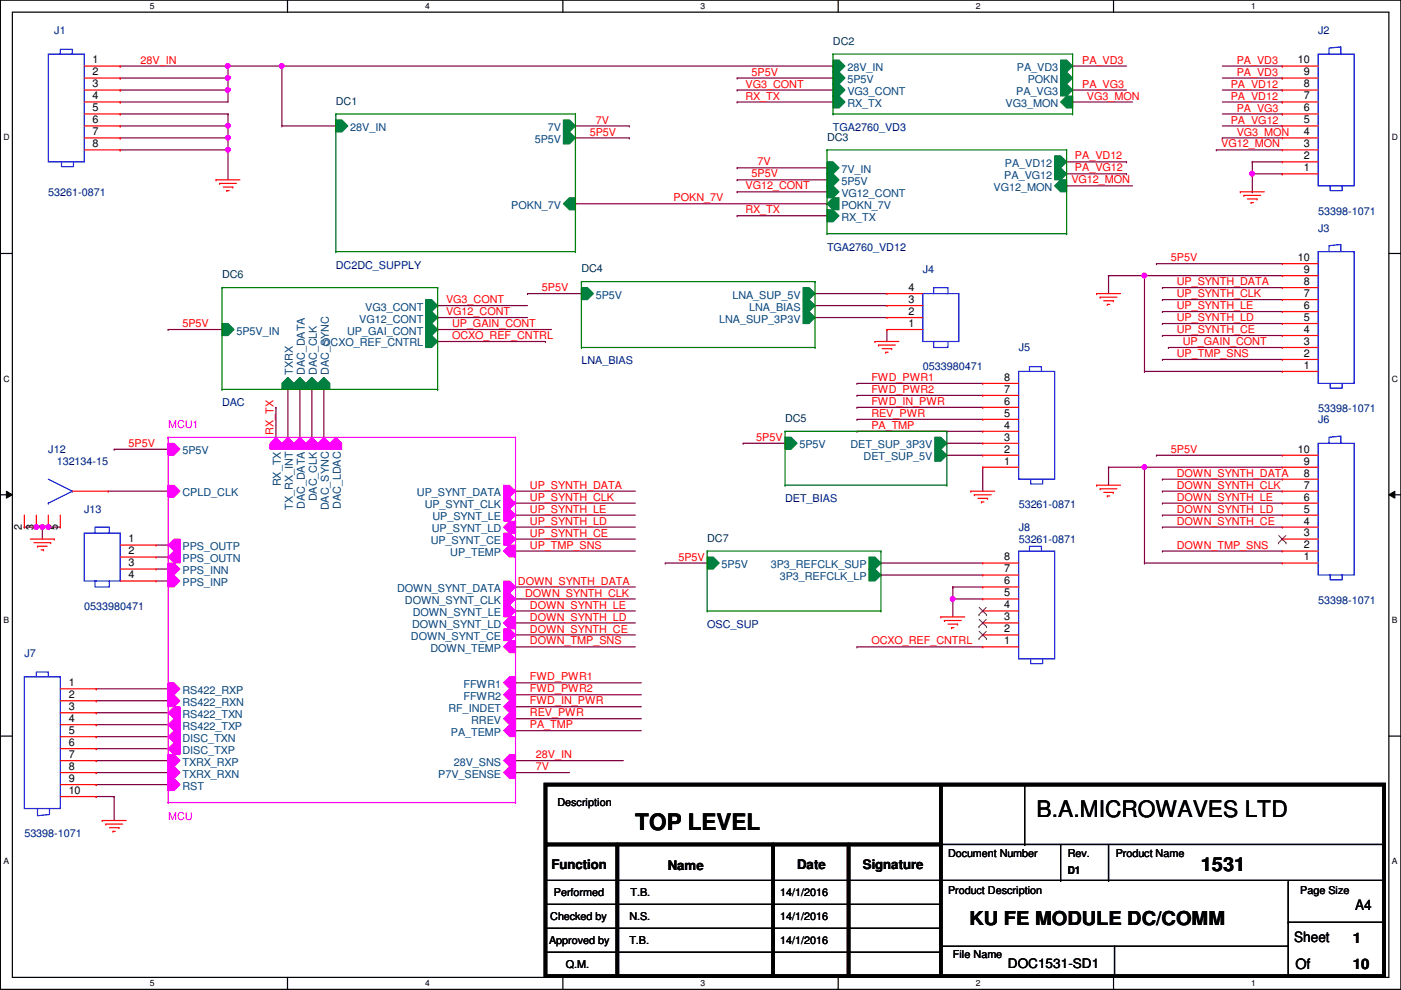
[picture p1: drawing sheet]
<svg xmlns="http://www.w3.org/2000/svg" width="297mm" height="210mm" viewBox="0 0 297 210" stroke-linecap="round" stroke-linejoin="round" font-family="sans-serif">
<path d="M.1 0h296.9v209.8h-296.9zM2.6 2.6h291.9v204.7h-291.9z" fill="none" stroke="#000" stroke-width=".25"/>
<g fill="#fff">
<path d="M31.8 .3h1v2h-1z"/>
<path d="M31.8 207.6h1v1.9h-1z"/>
</g>
<path d="M61 0v2.6M61 207.3v2.5" fill="none" stroke="#000" stroke-width=".25"/>
<g fill="#fff">
<path d="M90.1 .3h1v2h-1z"/>
<path d="M90.1 207.6h1v1.9h-1z"/>
</g>
<path d="M119.3 0v2.6M119.3 207.3v2.5" fill="none" stroke="#000" stroke-width=".25"/>
<g fill="#fff">
<path d="M148.5 .3h1v2h-1z"/>
<path d="M148.5 207.6h1v1.9h-1z"/>
</g>
<path d="M177.7 0v2.6M177.7 207.3v2.5" fill="none" stroke="#000" stroke-width=".25"/>
<g fill="#fff">
<path d="M206.9 .3h1v2h-1z"/>
<path d="M206.9 207.6h1v1.9h-1z"/>
</g>
<path d="M236.1 0v2.6M236.1 207.3v2.5" fill="none" stroke="#000" stroke-width=".25"/>
<g fill="#fff">
<path d="M265.3 .3h.9v2h-.9z"/>
<path d="M265.3 207.6h.9v1.9h-.9z"/>
<path d="M.7 28.2h1.3v1.9h-1.3z"/>
<path d="M295.1 28.2h1.3v1.9h-1.3z"/>
<path d="M.7 79.3h1.3v2h-1.3z"/>
<path d="M295.1 79.3h1.3v2h-1.3z"/>
</g>
<path d="M.1 53.8h2.5M294.5 53.8h2.5" fill="none" stroke="#000" stroke-width=".25"/>
<g fill="#fff">
<path d="M.7 130.5h1.2v2h-1.2z"/>
<path d="M295.1 130.5h1.2v2h-1.2z"/>
</g>
<path d="M.1 104.9h2.5M294.5 104.9h2.5" fill="none" stroke="#000" stroke-width=".25"/>
<path d="M1.4 104.2l1.2 .7-1.2 .8zM294.5 104.9l1.2-.7v1.5z" fill="#000"/>
<path d="M1.4 104.2l1.2 .7-1.2 .8zM294.5 104.9l1.2-.7v1.5z" fill="none" stroke="#000" stroke-width=".21"/>
<g fill="#fff">
<path d="M.7 181.7h1.2v2h-1.2z"/>
<path d="M295.1 181.7h1.2v2h-1.2z"/>
</g>
<path d="M.1 156.1h2.5M294.5 156.1h2.5" fill="none" stroke="#000" stroke-width=".25"/>
<path d="M25.5 29.3h.1M25.5 31.8h.1M25.5 29.3h22.8M48.3 29.3h.1M48.3 29.3v2.5h-22.8" fill="none" stroke="#800040" stroke-width=".25"/>
<circle cx="48.3" cy="31.8" r=".49" fill="#f0f"/>
<circle cx="48.3" cy="31.8" r=".49" fill="none" stroke="#f0f" stroke-width=".25"/>
<path d="M25.5 14h.1M25.5 14h22.8M48.3 31.8h.1M48.3 31.8v6.3" fill="none" stroke="#800040" stroke-width=".25"/>
<circle cx="48.3" cy="14" r=".49" fill="#f0f"/>
<circle cx="48.3" cy="14" r=".49" fill="none" stroke="#f0f" stroke-width=".25"/>
<path d="M25.5 26.7h.1M25.5 26.7h22.8M48.3 26.7h.1M48.3 26.7v2.6" fill="none" stroke="#800040" stroke-width=".25"/>
<circle cx="48.3" cy="29.2" r=".49" fill="#f0f"/>
<circle cx="48.3" cy="29.2" r=".49" fill="none" stroke="#f0f" stroke-width=".25"/>
<circle cx="48.3" cy="26.7" r=".49" fill="#f0f"/>
<circle cx="48.3" cy="26.7" r=".49" fill="none" stroke="#f0f" stroke-width=".25"/>
<path d="M25.5 19.1h.1M25.5 19.1h22.8M48.3 14h.1M48.3 14v2.6M48.3 14h11.5M59.8 14h.1M25.5 24.2h.1M25.5 21.6h.1M25.5 24.2h22.8M25.5 21.6h22.8M48.3 24.2h.1M48.3 24.2v2.5" fill="none" stroke="#800040" stroke-width=".25"/>
<circle cx="48.3" cy="19.1" r=".49" fill="#f0f"/>
<circle cx="48.3" cy="19.1" r=".49" fill="none" stroke="#f0f" stroke-width=".25"/>
<path d="M25.5 16.6h.1M25.5 16.6h22.8M48.3 19.1h.1M48.3 19.1v2.5" fill="none" stroke="#800040" stroke-width=".25"/>
<circle cx="48.3" cy="16.5" r=".49" fill="#f0f"/>
<circle cx="48.3" cy="16.5" r=".49" fill="none" stroke="#f0f" stroke-width=".25"/>
<path d="M48.3 16.6h.1M48.3 16.6v2.5M176.6 14h.1M176.6 14h-116.8v12.7M59.8 26.7h.1M59.8 26.7h11.4M71.2 26.7h.1" fill="none" stroke="#800040" stroke-width=".25"/>
<circle cx="59.7" cy="14" r=".49" fill="#f0f"/>
<circle cx="59.7" cy="14" r=".49" fill="none" stroke="#f0f" stroke-width=".25"/>
<g fill="none" stroke="#800040" stroke-width=".25">
<path d="M156.3 16.6h.1M156.3 16.6h20.3M227.4 14h.1M227.4 19.1h.1M227.4 14h11.4M227.4 19.1h11.4M259.2 16.6h12.7M259.2 14h12.7M259.2 19.1h12.7M271.9 14h.1M271.9 16.6h.1M271.9 19.1h.1"/>
<path d="M122 26.7h11.4M122 29.3h11.4M133.4 26.7h.1M133.4 29.3h.1M156.3 35.6h.1M156.3 38.1h.1M156.3 35.6h19M156.3 38.1h19M226.1 34.3h12.7M226.1 36.9h12.7M238.8 34.3h.1M238.8 36.9h.1"/>
<path d="M259.2 26.7h12.7M259.2 21.6h12.7M259.2 24.2h12.7M265.5 34.3h.1M265.5 36.9h.1M265.5 34.3h6.4M265.5 36.9h6.4M265.5 34.3v2.6M271.9 21.6h.1M271.9 24.2h.1M271.9 26.7h.1M271.9 36.9h.1"/>
<path d="M122 44.5h.1M175.3 43.2h.1M175.3 43.2h-53.3v1.3"/>
</g>
<circle cx="265.5" cy="36.8" r=".49" fill="#f0f"/>
<circle cx="265.5" cy="36.8" r=".49" fill="none" stroke="#f0f" stroke-width=".25"/>
<g fill="none" stroke="#800040" stroke-width=".25">
<path d="M265.5 36.9v3.8M235 58.5h.1M235 58.5h36.9M235 58.5v3.8M242.7 58.5h.1M242.7 58.5v20.3M245.2 55.9h.1M245.2 55.9h26.7M265.5 40.7h.1M242.7 78.8h.1M242.7 78.8h29.2M246.5 61h.1"/>
<path d="M246.5 63.5h.1M246.5 66.1h.1M246.5 68.6h.1M246.5 61h25.4M246.5 63.5h25.4M246.5 66.1h25.4M246.5 68.6h25.4"/>
</g>
<circle cx="242.6" cy="58.4" r=".49" fill="#f0f"/>
<circle cx="242.6" cy="58.4" r=".49" fill="none" stroke="#f0f" stroke-width=".25"/>
<g fill="none" stroke="#800040" stroke-width=".25">
<path d="M246.5 71.2h.1M246.5 76.2h.1M246.5 71.2h25.4M246.5 76.2h25.4M247.7 73.7h.1M247.7 73.7h24.2M235 99.1h.1M235 99.1h7.7M235 99.1v3.8M242.7 99.1h.1M242.7 99.1v20.3M245.2 96.6h.1"/>
<path d="M245.2 96.6h26.7M242.7 119.4h.1M242.7 119.4h29.2M246.5 111.8h.1M246.5 116.9h.1M246.5 101.6h.1M246.5 104.2h.1M246.5 106.7h.1M246.5 109.3h.1M246.5 111.8h25.4M246.5 116.9h25.4M246.5 101.6h25.4"/>
<path d="M246.5 104.2h25.4M246.5 106.7h25.4M246.5 109.3h25.4"/>
</g>
<circle cx="242.6" cy="99.1" r=".49" fill="#f0f"/>
<circle cx="242.6" cy="99.1" r=".49" fill="none" stroke="#f0f" stroke-width=".25"/>
<g fill="none" stroke="#800040" stroke-width=".25">
<path d="M156.3 19.1h.1M156.3 19.1h20.3M156.3 40.7h.1M156.3 40.7h19M35.6 69.9h.1M35.6 69.9h11.5M92.8 69.9h.1M92.8 67.4h.1M92.8 64.8h.1M92.8 67.4h19M92.8 64.8h19M92.8 69.9h24.1"/>
<path d="M111.8 62.3h.1M111.8 62.3h11.5M172.8 67.4h.1M172.8 64.8h.1M172.8 62.3h.1M172.8 62.3h15.2M172.8 67.4h15.2M172.8 64.8h15.2M188 69.9h.1M188 69.9v2.5M24.2 95.3h.1M24.2 95.3h11.4"/>
<path d="M61 92.8h.1M61 82.6v10.2M63.6 92.8h.1M63.6 82.6v10.2M66.1 92.8h.1M66.1 82.6v10.2M68.7 92.8h.1M68.7 82.6v10.2M157.6 94h.1M157.6 94h8.9M181.7 81.3h.1M181.7 83.9h.1"/>
<path d="M181.7 86.4h.1M181.7 88.9h.1M181.7 91.5h.1M181.7 81.3h26.7M181.7 83.9h26.7M181.7 86.4h26.7M181.7 88.9h26.7M181.7 91.5h26.7M200.7 94h.1M200.7 96.6h.1M200.7 94h7.7M200.7 96.6h7.7"/>
<path d="M208.4 99.1h.1M208.4 99.1v5.1M242.7 99.1h.1M242.7 99.1h29.2M109.3 114.3h.1M109.3 116.9h.1M109.3 104.2h.1M109.3 106.7h.1M109.3 109.3h.1M109.3 111.8h.1M109.3 114.3h25.4M109.3 116.9h25.4"/>
<path d="M109.3 104.2h25.4M109.3 106.7h25.4M109.3 109.3h25.4M109.3 111.8h25.4M141.1 119.4h.1M141.1 119.4h8.8M186.8 119.4h.1M186.8 119.4h21.6M109.3 134.7h.1M109.3 137.2h.1M109.3 124.5h.1M109.3 127h.1"/>
<path d="M109.3 129.6h.1M109.3 132.1h.1M109.3 134.7h25.4M109.3 137.2h25.4M109.3 124.5h25.4M109.3 127h25.4M109.3 129.6h25.4M109.3 132.1h25.4M202 127h.1M202 124.5h.1M202 124.5h6.4M202 127h6.4"/>
<path d="M202 124.5v6.4M20.4 146.1h.1M20.4 148.6h.1M20.4 151.2h.1M20.4 153.7h.1M20.4 156.3h.1M20.4 158.8h.1M20.4 146.1h15.2M20.4 148.6h15.2M20.4 151.2h15.2M20.4 153.7h15.2M20.4 156.3h15.2"/>
<path d="M20.4 158.8h15.2M109.3 144.8h.1M109.3 147.4h.1M109.3 149.9h.1M109.3 152.4h.1M109.3 155h.1M109.3 144.8h26.7M109.3 147.4h26.7M109.3 149.9h26.7M109.3 152.4h26.7M109.3 155h26.7M20.4 161.3h.1"/>
<path d="M20.4 163.9h.1M20.4 169h.1M20.4 161.3h15.2M20.4 163.9h15.2M20.4 169h3.8M24.2 169h.1M24.2 169v5M109.3 161.3h.1M109.3 163.9h.1M109.3 161.3h22.9M109.3 163.9h11.4"/>
</g>
<circle cx="202" cy="127" r=".49" fill="#f0f"/>
<circle cx="202" cy="127" r=".49" fill="none" stroke="#f0f" stroke-width=".25"/>
<g fill="none" stroke="#800040" stroke-width=".25">
<path d="M156.3 21.6h.1M156.3 21.6h20.3M226.1 39.4h.1M226.1 39.4h14M227.4 21.6h.1M227.4 21.6h12.7M257.9 31.8h.1M257.9 31.8h14M259.2 29.3h.1M259.2 29.3h12.7M156.3 45.8h.1M156.3 45.8h19"/>
<path d="M92.8 72.4h22.9M115.7 72.4h.1M58.5 86.4h.1M58.5 86.4v6.4M7.7 111.8h.1M7.7 111.8h1.3M181.7 137.2h.1M181.7 137.2h26.7M186.8 122h.1M186.8 122h21.6M20.4 166.4h.1M20.4 166.4h15.2"/>
</g>
<circle cx="8.9" cy="111.8" r=".49" fill="#f0f"/>
<circle cx="8.9" cy="111.8" r=".49" fill="none" stroke="#f0f" stroke-width=".25"/>
<circle cx="7.7" cy="111.8" r=".49" fill="#f0f"/>
<circle cx="7.7" cy="111.8" r=".49" fill="none" stroke="#f0f" stroke-width=".25"/>
<path d="M5.2 111.8h.1M5.2 111.8h2.5M9 111.8h.1M9 111.8h3.8M9 111.8v2.5M10.2 111.8h.1" fill="none" stroke="#800040" stroke-width=".25"/>
<circle cx="10.2" cy="111.8" r=".49" fill="#f0f"/>
<circle cx="10.2" cy="111.8" r=".49" fill="none" stroke="#f0f" stroke-width=".25"/>
<path d="M22.9 104.2h12.7M33.1 115.6h2.5M33.1 118.2h2.5M35.6 115.6h.1M35.6 118.2h.1M35.6 104.2h.1M33.1 120.7h2.5M33.1 123.2h2.5M35.6 120.7h.1M35.6 123.2h.1" fill="none" stroke="#800040" stroke-width=".25"/>
<g fill="none" stroke="#f00" stroke-width=".25">
<path d="M45.8 38.1h.1M45.8 38.1h5.1M46.6 38.9h.1M46.6 38.9h3.5M47.3 39.7h2.1M49.4 39.7h.1M48.1 40.4h.1M48.1 40.4h.5M263 40.7h.1M263 40.7h5.1M263.7 41.4h.1M263.7 41.4h3.6"/>
<path d="M264.5 42.2h2M265.3 43h.1M265.3 43h.5M266.5 42.2h.1M185.5 72.4h.1M185.5 72.4h5.1M186.3 73.2h.1M186.3 73.2h3.5M187 74h2.1M187.8 74.7h.1M187.8 74.7h.5M189.1 74h.1"/>
<path d="M232.5 62.3h.1M232.5 62.3h5.1M233.3 63h.1M233.3 63h3.5M234 63.8h2M234.8 64.6h.1M234.8 64.6h.5M236 63.8h.1M6.4 114.3h5.1M7.2 115.1h3.5M8 115.9h.1M8 115.9h2"/>
<path d="M8.7 116.6h.5M9.2 116.6h.1M10.7 115.1h.1M11.5 114.3h.1M205.8 104.2h.1M205.8 104.2h5.1M206.6 104.9h.1M206.6 104.9h3.5M207.3 105.7h2.1M208.1 106.5h.1M208.1 106.5h.5M209.4 105.7h.1"/>
<path d="M232.5 102.9h.1M232.5 102.9h5.1M233.3 103.7h.1M233.3 103.7h3.5M234 104.4h2M234.8 105.2h.1M234.8 105.2h.5M236 104.4h.1M199.5 130.9h.1M199.5 130.9h5.1M200.2 131.6h.1M200.2 131.6h3.6"/>
<path d="M201 132.4h2M201.8 133.1h.1M201.8 133.1h.5M203 132.4h.1M21.7 174h.1M21.7 174h5.1M22.4 174.8h.1M22.4 174.8h3.6M23.2 175.6h2M24 176.3h.1M24 176.3h.5M25.2 175.6h.1"/>
</g>
<path d="M115.7 166.4h177.8v40.7h-177.8zM115.9 179.1h83.6M130.9 179.1v27.7M163.9 179.1v27.7M179.9 179.1v27.7M199.5 166.7v40.1" fill="none" stroke="#000" stroke-width=".76"/>
<g fill="#000">
<circle cx="115.9" cy="179.1" r=".38"/>
<circle cx="130.9" cy="206.8" r=".38"/>
<circle cx="163.9" cy="206.8" r=".38"/>
<circle cx="179.9" cy="206.8" r=".38"/>
<circle cx="199.5" cy="206.8" r=".38"/>
</g>
<g fill="none" stroke="#000" stroke-width=".25">
<path d="M199.5 179.1h94M217.3 179.1h.1M217.3 166.4v12.7M224.9 179.1v7.6M235 179.1v7.6M293.5 179.1h.1M115.7 196.9h.1M115.7 191.8h.1M115.7 186.7h.1M115.7 186.7h177.5M115.7 196.9h83.8M115.7 191.8h83.8"/>
<path d="M224.9 186.7h.1M235 186.7h.1M273.1 195.6h.1M273.1 187v20.1M273.1 195.6h20.4M293.2 186.7h.1M115.7 202h.1M115.7 202h83.8M199.7 200.7h.1M199.7 200.7h73.4M236.3 207.1h.1M236.3 200.7v6.4"/>
<path d="M273.1 207.1h.1"/>
</g>
<path d="M106.8 144.8l1.2-1.2h1.3v2.5h-1.3z" fill-rule="evenodd" fill="#f0f"/>
<path d="M106.8 144.8l1.2-1.2h1.3v2.5h-1.3z" fill="none" stroke="#f0f" stroke-width=".21"/>
<path d="M106.8 147.4l1.2-1.3h1.3v2.5h-1.3z" fill-rule="evenodd" fill="#f0f"/>
<path d="M106.8 147.4l1.2-1.3h1.3v2.5h-1.3z" fill="none" stroke="#f0f" stroke-width=".21"/>
<path d="M106.8 152.4l1.2-1.2h1.3v2.5h-1.3z" fill-rule="evenodd" fill="#f0f"/>
<path d="M106.8 152.4l1.2-1.2h1.3v2.5h-1.3z" fill="none" stroke="#f0f" stroke-width=".21"/>
<path d="M63.6 92.8l1.3 1.2v1.3h-2.6v-1.3z" fill-rule="evenodd" fill="#f0f"/>
<path d="M63.6 92.8l1.3 1.2v1.3h-2.6v-1.3z" fill="none" stroke="#f0f" stroke-width=".21"/>
<path d="M66.1 92.8l1.3 1.2v1.3h-2.5v-1.3z" fill-rule="evenodd" fill="#f0f"/>
<path d="M66.1 92.8l1.3 1.2v1.3h-2.5v-1.3z" fill="none" stroke="#f0f" stroke-width=".21"/>
<path d="M68.7 92.8l1.2 1.2v1.3h-2.5v-1.3z" fill-rule="evenodd" fill="#f0f"/>
<path d="M68.7 92.8l1.2 1.2v1.3h-2.5v-1.3z" fill="none" stroke="#f0f" stroke-width=".21"/>
<path d="M71.2 92.8l1.3 1.2v1.3h-2.6v-1.3z" fill-rule="evenodd" fill="#f0f"/>
<path d="M71.2 92.8l1.3 1.2v1.3h-2.6v-1.3z" fill="none" stroke="#f0f" stroke-width=".21"/>
<path d="M35.6 151.2l1.3-1.3h1.3v2.5h-1.3z" fill-rule="evenodd" fill="#f0f"/>
<path d="M35.6 151.2l1.3-1.3h1.3v2.5h-1.3z" fill="none" stroke="#f0f" stroke-width=".21"/>
<path d="M35.6 153.7l1.3-1.3h1.3v2.6h-1.3z" fill-rule="evenodd" fill="#f0f"/>
<path d="M35.6 153.7l1.3-1.3h1.3v2.6h-1.3z" fill="none" stroke="#f0f" stroke-width=".21"/>
<path d="M35.6 165.1h1.3l1.3 1.3-1.3 1.3h-1.3z" fill-rule="evenodd" fill="#f0f"/>
<path d="M35.6 165.1h1.3l1.3 1.3-1.3 1.3h-1.3z" fill="none" stroke="#f0f" stroke-width=".21"/>
<path d="M106.8 161.3l1.2-1.2h1.3v2.5h-1.3z" fill-rule="evenodd" fill="#f0f"/>
<path d="M106.8 161.3l1.2-1.2h1.3v2.5h-1.3z" fill="none" stroke="#f0f" stroke-width=".21"/>
<path d="M35.6 144.8h1.3l1.3 1.3-1.3 1.3h-1.3z" fill-rule="evenodd" fill="#f0f"/>
<path d="M35.6 144.8h1.3l1.3 1.3-1.3 1.3h-1.3z" fill="none" stroke="#f0f" stroke-width=".21"/>
<path d="M35.6 94h1.3l1.3 1.3-1.3 1.3h-1.3z" fill-rule="evenodd" fill="#f0f"/>
<path d="M35.6 94h1.3l1.3 1.3-1.3 1.3h-1.3z" fill="none" stroke="#f0f" stroke-width=".21"/>
<path d="M106.8 163.9l1.2-1.3h1.3v2.5h-1.3z" fill-rule="evenodd" fill="#f0f"/>
<path d="M106.8 163.9l1.2-1.3h1.3v2.5h-1.3z" fill="none" stroke="#f0f" stroke-width=".21"/>
<path d="M35.6 147.4h1.3l1.3 1.2-1.3 1.3h-1.3z" fill-rule="evenodd" fill="#f0f"/>
<path d="M35.6 147.4h1.3l1.3 1.2-1.3 1.3h-1.3z" fill="none" stroke="#f0f" stroke-width=".21"/>
<path d="M106.8 149.9l1.2-1.3h1.3v2.6h-1.3z" fill-rule="evenodd" fill="#f0f"/>
<path d="M106.8 149.9l1.2-1.3h1.3v2.6h-1.3z" fill="none" stroke="#f0f" stroke-width=".21"/>
<path d="M35.6 156.3l1.3-1.3h1.3v2.5h-1.3z" fill-rule="evenodd" fill="#f0f"/>
<path d="M35.6 156.3l1.3-1.3h1.3v2.5h-1.3z" fill="none" stroke="#f0f" stroke-width=".21"/>
<path d="M35.6 158.8l1.3-1.3h1.3v2.6h-1.3z" fill-rule="evenodd" fill="#f0f"/>
<path d="M35.6 158.8l1.3-1.3h1.3v2.6h-1.3z" fill="none" stroke="#f0f" stroke-width=".21"/>
<path d="M35.6 160.1h1.3l1.3 1.2-1.3 1.3h-1.3z" fill-rule="evenodd" fill="#f0f"/>
<path d="M35.6 160.1h1.3l1.3 1.2-1.3 1.3h-1.3z" fill="none" stroke="#f0f" stroke-width=".21"/>
<path d="M35.6 162.6h1.3l1.3 1.3-1.3 1.2h-1.3z" fill-rule="evenodd" fill="#f0f"/>
<path d="M35.6 162.6h1.3l1.3 1.3-1.3 1.2h-1.3z" fill="none" stroke="#f0f" stroke-width=".21"/>
<path d="M61 92.8l1.3 1.2v1.3h-2.5v-1.3z" fill-rule="evenodd" fill="#f0f"/>
<path d="M61 92.8l1.3 1.2v1.3h-2.5v-1.3z" fill="none" stroke="#f0f" stroke-width=".21"/>
<path d="M106.8 116.9l1.2-1.3h1.3v2.6h-1.3z" fill-rule="evenodd" fill="#f0f"/>
<path d="M106.8 116.9l1.2-1.3h1.3v2.6h-1.3z" fill="none" stroke="#f0f" stroke-width=".21"/>
<path d="M106.8 137.2l1.2-1.3h1.3v2.6h-1.3z" fill-rule="evenodd" fill="#f0f"/>
<path d="M106.8 137.2l1.2-1.3h1.3v2.6h-1.3z" fill="none" stroke="#f0f" stroke-width=".21"/>
<path d="M106.8 155l1.2-1.3h1.3v2.6h-1.3z" fill-rule="evenodd" fill="#f0f"/>
<path d="M106.8 155l1.2-1.3h1.3v2.6h-1.3z" fill="none" stroke="#f0f" stroke-width=".21"/>
<path d="M106.8 102.9h1.2l1.3 1.3-1.3 1.3h-1.2z" fill-rule="evenodd" fill="#f0f"/>
<path d="M106.8 102.9h1.2l1.3 1.3-1.3 1.3h-1.2z" fill="none" stroke="#f0f" stroke-width=".21"/>
<path d="M106.8 105.5h1.2l1.3 1.2-1.3 1.3h-1.2z" fill-rule="evenodd" fill="#f0f"/>
<path d="M106.8 105.5h1.2l1.3 1.2-1.3 1.3h-1.2z" fill="none" stroke="#f0f" stroke-width=".21"/>
<path d="M106.8 108h1.2l1.3 1.3-1.3 1.2h-1.2z" fill-rule="evenodd" fill="#f0f"/>
<path d="M106.8 108h1.2l1.3 1.3-1.3 1.2h-1.2z" fill="none" stroke="#f0f" stroke-width=".21"/>
<path d="M106.8 113.1h1.2l1.3 1.2-1.3 1.3h-1.2z" fill-rule="evenodd" fill="#f0f"/>
<path d="M106.8 113.1h1.2l1.3 1.2-1.3 1.3h-1.2z" fill="none" stroke="#f0f" stroke-width=".21"/>
<path d="M106.8 111.8l1.2-1.3h1.3v2.6h-1.3z" fill-rule="evenodd" fill="#f0f"/>
<path d="M106.8 111.8l1.2-1.3h1.3v2.6h-1.3z" fill="none" stroke="#f0f" stroke-width=".21"/>
<path d="M106.8 123.2h1.2l1.3 1.3-1.3 1.3h-1.2z" fill-rule="evenodd" fill="#f0f"/>
<path d="M106.8 123.2h1.2l1.3 1.3-1.3 1.3h-1.2z" fill="none" stroke="#f0f" stroke-width=".21"/>
<path d="M106.8 125.8h1.2l1.3 1.2-1.3 1.3h-1.2z" fill-rule="evenodd" fill="#f0f"/>
<path d="M106.8 125.8h1.2l1.3 1.2-1.3 1.3h-1.2z" fill="none" stroke="#f0f" stroke-width=".21"/>
<path d="M106.8 128.3h1.2l1.3 1.3-1.3 1.3h-1.2z" fill-rule="evenodd" fill="#f0f"/>
<path d="M106.8 128.3h1.2l1.3 1.3-1.3 1.3h-1.2z" fill="none" stroke="#f0f" stroke-width=".21"/>
<path d="M106.8 133.4h1.2l1.3 1.3-1.3 1.2h-1.2z" fill-rule="evenodd" fill="#f0f"/>
<path d="M106.8 133.4h1.2l1.3 1.3-1.3 1.2h-1.2z" fill="none" stroke="#f0f" stroke-width=".21"/>
<path d="M106.8 132.1l1.2-1.2h1.3v2.5h-1.3z" fill-rule="evenodd" fill="#f0f"/>
<path d="M106.8 132.1l1.2-1.2h1.3v2.5h-1.3z" fill="none" stroke="#f0f" stroke-width=".21"/>
<path d="M58.5 92.8l1.3 1.2v1.3h-2.6v-1.3z" fill-rule="evenodd" fill="#f0f"/>
<path d="M58.5 92.8l1.3 1.2v1.3h-2.6v-1.3z" fill="none" stroke="#f0f" stroke-width=".21"/>
<path d="M35.6 102.9h1.3l1.3 1.3-1.3 1.3h-1.3z" fill-rule="evenodd" fill="#f0f"/>
<path d="M35.6 102.9h1.3l1.3 1.3-1.3 1.3h-1.3z" fill="none" stroke="#f0f" stroke-width=".21"/>
<path d="M35.6 118.2l1.3-1.3h1.3v2.5h-1.3z" fill-rule="evenodd" fill="#f0f"/>
<path d="M35.6 118.2l1.3-1.3h1.3v2.5h-1.3z" fill="none" stroke="#f0f" stroke-width=".21"/>
<path d="M35.6 115.6l1.3-1.3h1.3v2.6h-1.3z" fill-rule="evenodd" fill="#f0f"/>
<path d="M35.6 115.6l1.3-1.3h1.3v2.6h-1.3z" fill="none" stroke="#f0f" stroke-width=".21"/>
<path d="M35.6 119.4h1.3l1.3 1.3-1.3 1.3h-1.3z" fill-rule="evenodd" fill="#f0f"/>
<path d="M35.6 119.4h1.3l1.3 1.3-1.3 1.3h-1.3z" fill="none" stroke="#f0f" stroke-width=".21"/>
<path d="M35.6 122h1.3l1.3 1.2-1.3 1.3h-1.3z" fill-rule="evenodd" fill="#f0f"/>
<path d="M35.6 122h1.3l1.3 1.2-1.3 1.3h-1.3z" fill="none" stroke="#f0f" stroke-width=".21"/>
<path d="M35.6 92.8h.1M35.6 92.8h73.7M35.6 92.8v77.4M109.3 92.8h.1M109.3 92.8v77.4M35.6 170.2h.1M35.6 170.2h73.7M109.3 170.2h.1" fill="none" stroke="#f0f" stroke-width=".25"/>
<path d="M170.3 61h1.2l1.3 1.3-1.3 1.2h-1.2z" fill-rule="evenodd" fill="#008040"/>
<path d="M170.3 61h1.2l1.3 1.3-1.3 1.2h-1.2z" fill="none" stroke="#008040" stroke-width=".25"/>
<path d="M123.3 61h1.2l1.3 1.3-1.3 1.2h-1.2z" fill-rule="evenodd" fill="#008040"/>
<path d="M123.3 61h1.2l1.3 1.3-1.3 1.2h-1.2z" fill="none" stroke="#008040" stroke-width=".25"/>
<path d="M170.3 63.5h1.2l1.3 1.3-1.3 1.3h-1.2z" fill-rule="evenodd" fill="#008040"/>
<path d="M170.3 63.5h1.2l1.3 1.3-1.3 1.3h-1.2z" fill="none" stroke="#008040" stroke-width=".25"/>
<path d="M170.3 66.1h1.2l1.3 1.3-1.3 1.2h-1.2z" fill-rule="evenodd" fill="#008040"/>
<path d="M170.3 66.1h1.2l1.3 1.3-1.3 1.2h-1.2z" fill="none" stroke="#008040" stroke-width=".25"/>
<path d="M123.3 59.7h.1M123.3 59.7h49.5M123.3 59.7v14M172.8 59.7h.1M172.8 59.7v14M123.3 73.7h.1M123.3 73.7h49.5M172.8 73.7h.1" fill="none" stroke="#008000" stroke-width=".25"/>
<path d="M216 116.9h7.6v22.8h-7.6zM218.3 116.9v-1h2.5v1M218.5 139.7v1.1h2.6v-1.1" fill="none" stroke="#00f" stroke-width=".25"/>
<g fill="none" stroke="#f00" stroke-width=".25">
<path d="M208.4 119.4h.1M208.4 119.4h7.6M208.4 137.2h.1M208.4 134.7h.1M208.4 132.1h.1M208.4 129.6h.1M208.4 127h.1M208.4 124.5h.1M208.4 122h.1M208.4 137.2h7.6M208.4 134.7h7.6M208.4 132.1h7.6"/>
<path d="M208.4 129.6h7.6M208.4 127h7.6M208.4 124.5h7.6M208.4 122h7.6"/>
</g>
<path d="M207.6 135.5h.1M207.6 132.9h.1M207.6 130.4h.1M207.6 133.9l1.6 1.6M207.6 131.4l1.6 1.5M207.6 128.8l1.6 1.6M209.1 133.9l-1.5 1.6M209.1 131.4l-1.5 1.5M209.1 128.8l-1.5 1.6M209.2 135.5h.1M209.2 132.9h.1M209.2 130.4h.1" fill="none" stroke="#804000" stroke-width=".21"/>
<path d="M71.2 25.4h1.3l1.2 1.3-1.2 1.3h-1.3z" fill-rule="evenodd" fill="#008040"/>
<path d="M71.2 25.4h1.3l1.2 1.3-1.2 1.3h-1.3z" fill="none" stroke="#008040" stroke-width=".25"/>
<path d="M119.5 25.4h1.2l1.3 1.3-1.3 1.3h-1.2z" fill-rule="evenodd" fill="#008040"/>
<path d="M119.5 25.4h1.2l1.3 1.3-1.3 1.3h-1.2z" fill="none" stroke="#008040" stroke-width=".25"/>
<path d="M119.5 28h1.2l1.3 1.3-1.3 1.2h-1.2z" fill-rule="evenodd" fill="#008040"/>
<path d="M119.5 28h1.2l1.3 1.3-1.3 1.2h-1.2z" fill="none" stroke="#008040" stroke-width=".25"/>
<path d="M119.5 43.2l1.2-1.2h1.3v2.5h-1.3z" fill-rule="evenodd" fill="#008040"/>
<path d="M119.5 43.2l1.2-1.2h1.3v2.5h-1.3z" fill="none" stroke="#008040" stroke-width=".25"/>
<path d="M71.2 24.2h.1M71.2 24.2h50.8M71.2 24.2v29.2M122 24.2h.1M122 24.2v29.2M71.2 53.4h.1M71.2 53.4h50.8M122 53.4h.1" fill="none" stroke="#008000" stroke-width=".25"/>
<path d="M166.5 92.8h1.2l1.3 1.2-1.3 1.3h-1.2z" fill-rule="evenodd" fill="#008040"/>
<path d="M166.5 92.8h1.2l1.3 1.2-1.3 1.3h-1.2z" fill="none" stroke="#008040" stroke-width=".25"/>
<path d="M198.2 92.8h1.3l1.2 1.2-1.2 1.3h-1.3z" fill-rule="evenodd" fill="#008040"/>
<path d="M198.2 92.8h1.3l1.2 1.2-1.2 1.3h-1.3z" fill="none" stroke="#008040" stroke-width=".25"/>
<path d="M198.2 95.3h1.3l1.2 1.3-1.2 1.2h-1.3z" fill-rule="evenodd" fill="#008040"/>
<path d="M198.2 95.3h1.3l1.2 1.3-1.2 1.2h-1.3z" fill="none" stroke="#008040" stroke-width=".25"/>
<path d="M166.5 91.5h.1M166.5 91.5h34.2M166.5 91.5v11.4M200.7 91.5h.1M200.7 91.5v11.4M166.5 102.9h.1M166.5 102.9h34.2M200.7 102.9h.1" fill="none" stroke="#008000" stroke-width=".25"/>
<path d="M62.3 81.3l1.3-1.2 1.3 1.2v1.3h-2.6z" fill-rule="evenodd" fill="#008040"/>
<path d="M62.3 81.3l1.3-1.2 1.3 1.2v1.3h-2.6z" fill="none" stroke="#008040" stroke-width=".25"/>
<path d="M64.9 81.3l1.2-1.2 1.3 1.2v1.3h-2.5z" fill-rule="evenodd" fill="#008040"/>
<path d="M64.9 81.3l1.2-1.2 1.3 1.2v1.3h-2.5z" fill="none" stroke="#008040" stroke-width=".25"/>
<path d="M67.4 81.3l1.3-1.2 1.2 1.2v1.3h-2.5z" fill-rule="evenodd" fill="#008040"/>
<path d="M67.4 81.3l1.3-1.2 1.2 1.2v1.3h-2.5z" fill="none" stroke="#008040" stroke-width=".25"/>
<path d="M59.8 81.3l1.2-1.2 1.3 1.2v1.3h-2.5z" fill-rule="evenodd" fill="#008040"/>
<path d="M59.8 81.3l1.2-1.2 1.3 1.2v1.3h-2.5z" fill="none" stroke="#008040" stroke-width=".25"/>
<path d="M90.3 63.5h1.2l1.3 1.3-1.3 1.3h-1.2z" fill-rule="evenodd" fill="#008040"/>
<path d="M90.3 63.5h1.2l1.3 1.3-1.3 1.3h-1.2z" fill="none" stroke="#008040" stroke-width=".25"/>
<path d="M47.1 68.6h1.2l1.3 1.3-1.3 1.3h-1.2z" fill-rule="evenodd" fill="#008040"/>
<path d="M47.1 68.6h1.2l1.3 1.3-1.3 1.3h-1.2z" fill="none" stroke="#008040" stroke-width=".25"/>
<path d="M90.3 66.1h1.2l1.3 1.3-1.3 1.2h-1.2z" fill-rule="evenodd" fill="#008040"/>
<path d="M90.3 66.1h1.2l1.3 1.3-1.3 1.2h-1.2z" fill="none" stroke="#008040" stroke-width=".25"/>
<path d="M90.3 68.6h1.2l1.3 1.3-1.3 1.3h-1.2z" fill-rule="evenodd" fill="#008040"/>
<path d="M90.3 68.6h1.2l1.3 1.3-1.3 1.3h-1.2z" fill="none" stroke="#008040" stroke-width=".25"/>
<path d="M90.3 71.2h1.2l1.3 1.2-1.3 1.3h-1.2z" fill-rule="evenodd" fill="#008040"/>
<path d="M90.3 71.2h1.2l1.3 1.2-1.3 1.3h-1.2z" fill="none" stroke="#008040" stroke-width=".25"/>
<path d="M47.1 61h.1M47.1 61h45.7M47.1 61v21.6M92.8 61h.1M92.8 61v21.6M47.1 82.6h.1M47.1 82.6h45.7M92.8 82.6h.1" fill="none" stroke="#008000" stroke-width=".25"/>
<path d="M184.2 118.2h1.3l1.3 1.2-1.3 1.3h-1.3z" fill-rule="evenodd" fill="#008040"/>
<path d="M184.2 118.2h1.3l1.3 1.2-1.3 1.3h-1.3z" fill="none" stroke="#008040" stroke-width=".25"/>
<path d="M149.9 118.2h1.3l1.3 1.2-1.3 1.3h-1.3z" fill-rule="evenodd" fill="#008040"/>
<path d="M149.9 118.2h1.3l1.3 1.2-1.3 1.3h-1.3z" fill="none" stroke="#008040" stroke-width=".25"/>
<path d="M184.2 120.7h1.3l1.3 1.3-1.3 1.2h-1.3z" fill-rule="evenodd" fill="#008040"/>
<path d="M184.2 120.7h1.3l1.3 1.3-1.3 1.2h-1.3z" fill="none" stroke="#008040" stroke-width=".25"/>
<path d="M149.9 116.9h.1M149.9 116.9h36.9M149.9 116.9v12.7M186.8 116.9h.1M186.8 116.9v12.7M149.9 129.6h.1M149.9 129.6h36.9M186.8 129.6h.1" fill="none" stroke="#008000" stroke-width=".25"/>
<path d="M17.9 113.1h7.6v10.1h-7.6zM20.1 113.1v-1.3h3.1v1.3h-.3M20.4 123.2h-.3v1.3h3.1v-1.3M5.2 143.6h7.6v27.9h-7.6zM7.7 143.6v-1.1h2.5v1.1M8 171.5v1.5l2.5-.2v-1.3" fill="none" stroke="#00f" stroke-width=".25"/>
<g fill="none" stroke="#f00" stroke-width=".25">
<path d="M25.5 115.6h7.6M25.5 118.2h7.6M33.1 115.6h.1M33.1 118.2h.1M25.5 120.7h7.6M25.5 123.2h7.6M33.1 120.7h.1M33.1 123.2h.1M12.8 146.1h7.6M12.8 148.6h7.6M12.8 151.2h7.6M12.8 153.7h7.6"/>
<path d="M12.8 156.3h7.6M12.8 158.8h7.6M20.4 146.1h.1M20.4 148.6h.1M20.4 151.2h.1M20.4 153.7h.1M20.4 156.3h.1M20.4 158.8h.1M12.8 166.4h7.6M12.8 161.3h7.6M12.8 163.9h7.6M12.8 169h7.6"/>
<path d="M20.4 166.4h.1M20.4 161.3h.1M20.4 163.9h.1M20.4 169h.1"/>
</g>
<path d="M176.6 12.7h1.3l1.3 1.3-1.3 1.3h-1.3z" fill-rule="evenodd" fill="#008040"/>
<path d="M176.6 12.7h1.3l1.3 1.3-1.3 1.3h-1.3z" fill="none" stroke="#008040" stroke-width=".25"/>
<path d="M224.9 12.7h1.2l1.3 1.3-1.3 1.3h-1.2z" fill-rule="evenodd" fill="#008040"/>
<path d="M224.9 12.7h1.2l1.3 1.3-1.3 1.3h-1.2z" fill="none" stroke="#008040" stroke-width=".25"/>
<path d="M176.6 15.3h1.3l1.3 1.3-1.3 1.2h-1.3z" fill-rule="evenodd" fill="#008040"/>
<path d="M176.6 15.3h1.3l1.3 1.3-1.3 1.2h-1.3z" fill="none" stroke="#008040" stroke-width=".25"/>
<path d="M224.9 15.3h1.2l1.3 1.3-1.3 1.2h-1.2z" fill-rule="evenodd" fill="#008040"/>
<path d="M224.9 15.3h1.2l1.3 1.3-1.3 1.2h-1.2z" fill="none" stroke="#008040" stroke-width=".25"/>
<path d="M224.9 17.8h1.2l1.3 1.3-1.3 1.3h-1.2z" fill-rule="evenodd" fill="#008040"/>
<path d="M224.9 17.8h1.2l1.3 1.3-1.3 1.3h-1.2z" fill="none" stroke="#008040" stroke-width=".25"/>
<path d="M176.6 17.8h1.3l1.3 1.3-1.3 1.3h-1.3z" fill-rule="evenodd" fill="#008040"/>
<path d="M176.6 17.8h1.3l1.3 1.3-1.3 1.3h-1.3z" fill="none" stroke="#008040" stroke-width=".25"/>
<path d="M176.6 20.4h1.3l1.3 1.2-1.3 1.3h-1.3z" fill-rule="evenodd" fill="#008040"/>
<path d="M176.6 20.4h1.3l1.3 1.2-1.3 1.3h-1.3z" fill="none" stroke="#008040" stroke-width=".25"/>
<path d="M224.9 21.6l1.2-1.2h1.3v2.5h-1.3z" fill-rule="evenodd" fill="#008040"/>
<path d="M224.9 21.6l1.2-1.2h1.3v2.5h-1.3z" fill="none" stroke="#008040" stroke-width=".25"/>
<path d="M176.6 11.5h.1M176.6 11.5h50.8M176.6 11.5v12.7M227.4 11.5h.1M227.4 11.5v12.7M176.6 24.2h.1M176.6 24.2h50.8M227.4 24.2h.1" fill="none" stroke="#008000" stroke-width=".25"/>
<path d="M279.5 11.5h7.6v27.9h-7.6zM281.8 11.5v-1.3l2.5-.3v1.6M282 39.4v1h2.6v-1M195.7 62.3h7.6v10.1h-7.6zM197.9 62.3v-1.3h3.1v1.3h-.3M198.2 72.4h-.3v1.3h3.1v-1.3M10.2 106.7h.1M10.2 101.6l5.1 2.6M15.3 104.2h.1M15.3 104.2l-5.1 2.5" fill="none" stroke="#00f" stroke-width=".25"/>
<g fill="none" stroke="#f00" stroke-width=".25">
<path d="M271.9 16.6h.1M271.9 19.1h.1M271.9 14h.1M271.9 16.6h7.6M271.9 19.1h7.6M271.9 14h7.6M271.9 36.9h.1M271.9 34.3h.1M271.9 31.8h.1M271.9 29.3h.1M271.9 26.7h.1M271.9 24.2h.1"/>
<path d="M271.9 21.6h.1M271.9 36.9h7.6M271.9 34.3h7.6M271.9 31.8h7.6M271.9 29.3h7.6M271.9 26.7h7.6M271.9 24.2h7.6M271.9 21.6h7.6M188 69.9h.1M188 67.4h.1M188 64.8h.1M188 62.3h.1"/>
<path d="M188 69.9h7.7M188 67.4h7.7M188 64.8h7.7M188 62.3h7.7M5.2 111.8h.1M5.2 109.3v2.5M7.7 111.8h.1M7.7 109.3v2.5M10.2 111.8h.1M10.2 109.3v2.5M12.8 111.8h.1M12.8 109.3v2.5"/>
<path d="M15.3 104.2h7.6M22.9 104.2h.1"/>
</g>
<path d="M175.3 34.3h1.3l1.3 1.3-1.3 1.3h-1.3z" fill-rule="evenodd" fill="#008040"/>
<path d="M175.3 34.3h1.3l1.3 1.3-1.3 1.3h-1.3z" fill="none" stroke="#008040" stroke-width=".25"/>
<path d="M223.6 33.1h1.3l1.2 1.2-1.2 1.3h-1.3z" fill-rule="evenodd" fill="#008040"/>
<path d="M223.6 33.1h1.3l1.2 1.2-1.2 1.3h-1.3z" fill="none" stroke="#008040" stroke-width=".25"/>
<path d="M175.3 36.9h1.3l1.3 1.2-1.3 1.3h-1.3z" fill-rule="evenodd" fill="#008040"/>
<path d="M175.3 36.9h1.3l1.3 1.2-1.3 1.3h-1.3z" fill="none" stroke="#008040" stroke-width=".25"/>
<path d="M175.3 43.2l1.3-1.2h1.3v2.5h-1.3z" fill-rule="evenodd" fill="#008040"/>
<path d="M175.3 43.2l1.3-1.2h1.3v2.5h-1.3z" fill="none" stroke="#008040" stroke-width=".25"/>
<path d="M223.6 35.6h1.3l1.2 1.3-1.2 1.2h-1.3z" fill-rule="evenodd" fill="#008040"/>
<path d="M223.6 35.6h1.3l1.2 1.3-1.2 1.2h-1.3z" fill="none" stroke="#008040" stroke-width=".25"/>
<path d="M175.3 39.4h1.3l1.3 1.3-1.3 1.3h-1.3z" fill-rule="evenodd" fill="#008040"/>
<path d="M175.3 39.4h1.3l1.3 1.3-1.3 1.3h-1.3z" fill="none" stroke="#008040" stroke-width=".25"/>
<path d="M175.3 44.5h1.3l1.3 1.3-1.3 1.2h-1.3z" fill-rule="evenodd" fill="#008040"/>
<path d="M175.3 44.5h1.3l1.3 1.3-1.3 1.2h-1.3z" fill="none" stroke="#008040" stroke-width=".25"/>
<path d="M223.6 39.4l1.3-1.3h1.2v2.6h-1.2z" fill-rule="evenodd" fill="#008040"/>
<path d="M223.6 39.4l1.3-1.3h1.2v2.6h-1.2z" fill="none" stroke="#008040" stroke-width=".25"/>
<path d="M175.3 31.8h.1M175.3 31.8h50.8M175.3 31.8v17.8M226.1 31.8h.1M226.1 31.8v17.8M175.3 49.6h.1M175.3 49.6h50.8M226.1 49.6h.1" fill="none" stroke="#008000" stroke-width=".25"/>
<path d="M10.2 11.5h7.7v22.8h-7.7zM12.8 11.5v-1h2.5v1M13 34.3v1h2.6v-1M279.5 53.4h7.6v27.9h-7.6zM281.8 53.4v-1.3l2.5-.2v1.5M216 78.8h7.6v22.8h-7.6zM218.3 78.8v-1h2.5v1M279.5 94h7.6v28h-7.6zM281.8 94v-1.2l2.5-.3v1.5M282 81.3v1h2.6v-1M218.5 101.6v1.1h2.6v-1.1M282 122v1h2.6v-1" fill="none" stroke="#00f" stroke-width=".25"/>
<g fill="none" stroke="#f00" stroke-width=".25">
<path d="M17.9 14h7.6M17.9 16.6h7.6M17.9 19.1h7.6M25.5 14h.1M25.5 16.6h.1M25.5 19.1h.1M17.9 21.6h7.6M17.9 24.2h7.6M17.9 26.7h7.6M17.9 29.3h7.6M17.9 31.8h7.6M25.5 21.6h.1"/>
<path d="M25.5 24.2h.1M25.5 26.7h.1M25.5 29.3h.1M25.5 31.8h.1M271.9 58.5h.1M271.9 55.9h.1M271.9 58.5h7.6M271.9 55.9h7.6M271.9 78.8h.1M271.9 76.2h.1M271.9 73.7h.1M271.9 71.2h.1"/>
<path d="M271.9 68.6h.1M271.9 66.1h.1M271.9 63.5h.1M271.9 61h.1M271.9 78.8h7.6M271.9 76.2h7.6M271.9 73.7h7.6M271.9 71.2h7.6M271.9 68.6h7.6M271.9 66.1h7.6M271.9 63.5h7.6M271.9 61h7.6"/>
<path d="M208.4 99.1h.1M208.4 96.6h.1M208.4 94h.1M208.4 91.5h.1M208.4 88.9h.1M208.4 86.4h.1M208.4 83.9h.1M208.4 81.3h.1M208.4 99.1h7.6M208.4 96.6h7.6M208.4 94h7.6M208.4 91.5h7.6"/>
<path d="M208.4 88.9h7.6M208.4 86.4h7.6M208.4 83.9h7.6M208.4 81.3h7.6M271.9 99.1h.1M271.9 96.6h.1M271.9 99.1h7.6M271.9 96.6h7.6M271.9 119.4h.1M271.9 116.9h.1M271.9 114.3h.1M271.9 111.8h.1"/>
<path d="M271.9 109.3h.1M271.9 106.7h.1M271.9 104.2h.1M271.9 101.6h.1M271.9 119.4h7.6M271.9 116.9h7.6M271.9 114.3h7.6M271.9 111.8h7.6M271.9 109.3h7.6M271.9 106.7h7.6M271.9 104.2h7.6M271.9 101.6h7.6"/>
</g>
<path d="M271.1 115.1h.1M271.1 113.6l1.6 1.5M272.6 113.6l-1.5 1.5M272.7 115.1h.1" fill="none" stroke="#804000" stroke-width=".21"/>
<circle cx="48.3" cy="31.8" r=".49" fill="#f0f"/>
<circle cx="48.3" cy="31.8" r=".49" fill="none" stroke="#f0f" stroke-width=".25"/>
<circle cx="48.3" cy="14" r=".49" fill="#f0f"/>
<circle cx="48.3" cy="14" r=".49" fill="none" stroke="#f0f" stroke-width=".25"/>
<circle cx="48.3" cy="29.2" r=".49" fill="#f0f"/>
<circle cx="48.3" cy="29.2" r=".49" fill="none" stroke="#f0f" stroke-width=".25"/>
<circle cx="48.3" cy="26.7" r=".49" fill="#f0f"/>
<circle cx="48.3" cy="26.7" r=".49" fill="none" stroke="#f0f" stroke-width=".25"/>
<circle cx="48.3" cy="19.1" r=".49" fill="#f0f"/>
<circle cx="48.3" cy="19.1" r=".49" fill="none" stroke="#f0f" stroke-width=".25"/>
<circle cx="48.3" cy="16.5" r=".49" fill="#f0f"/>
<circle cx="48.3" cy="16.5" r=".49" fill="none" stroke="#f0f" stroke-width=".25"/>
<circle cx="59.7" cy="14" r=".49" fill="#f0f"/>
<circle cx="59.7" cy="14" r=".49" fill="none" stroke="#f0f" stroke-width=".25"/>
<circle cx="265.5" cy="36.8" r=".49" fill="#f0f"/>
<circle cx="265.5" cy="36.8" r=".49" fill="none" stroke="#f0f" stroke-width=".25"/>
<circle cx="242.6" cy="58.4" r=".49" fill="#f0f"/>
<circle cx="242.6" cy="58.4" r=".49" fill="none" stroke="#f0f" stroke-width=".25"/>
<circle cx="242.6" cy="99.1" r=".49" fill="#f0f"/>
<circle cx="242.6" cy="99.1" r=".49" fill="none" stroke="#f0f" stroke-width=".25"/>
<circle cx="202" cy="127" r=".49" fill="#f0f"/>
<circle cx="202" cy="127" r=".49" fill="none" stroke="#f0f" stroke-width=".25"/>
<circle cx="8.9" cy="111.8" r=".49" fill="#f0f"/>
<circle cx="8.9" cy="111.8" r=".49" fill="none" stroke="#f0f" stroke-width=".25"/>
<circle cx="7.7" cy="111.8" r=".49" fill="#f0f"/>
<circle cx="7.7" cy="111.8" r=".49" fill="none" stroke="#f0f" stroke-width=".25"/>
<circle cx="10.2" cy="111.8" r=".49" fill="#f0f"/>
<circle cx="10.2" cy="111.8" r=".49" fill="none" stroke="#f0f" stroke-width=".25"/>
<g font-size="4.8">
<text x="219.8" y="173.3">B.A.MICROWAVES LTD</text>
<text x="134.7" y="176">TOP LEVEL</text>
</g>
<g font-size="4.1">
<text x="254.6" y="184.7">1531</text>
<text x="205.6" y="196.1">KU FE MODULE DC/COMM</text>
</g>
<g font-size="3">
<text x="287.4" y="193">A4</text>
<text x="274.4" y="199.9">Sheet</text>
<text x="286.8" y="200">1</text>
<text x="274.7" y="205.5">Of</text>
<text x="286.8" y="205.6">10</text>
</g>
<g font-size="2.8">
<text x="116.9" y="184.3">Function</text>
<text x="141.6" y="184.5">Name</text>
<text x="169" y="184.3">Date</text>
<text x="183" y="184.3">Signature</text>
<text x="213.7" y="205.3">DOC1531-SD1</text>
</g>
<g font-size="2.3" fill="#000080">
<text x="11.5" y="7.2">J1</text>
<text x="279.5" y="7.2">J2</text>
<text x="176.6" y="27.8">TGA2760_VD3</text>
<text x="10.2" y="41.5">53261-0871</text>
<text x="279.5" y="45.6">53398-1071</text>
<text x="175.3" y="53.2">TGA2760_VD12</text>
<text x="279.5" y="49.1">J3</text>
<text x="71.2" y="57">DC2DC_SUPPLY</text>
<text x="195.7" y="58">J4</text>
<text x="123.3" y="77.3">LNA_BIAS</text>
<text x="216" y="74.5">J5</text>
<text x="195.7" y="78.6">0533980471</text>
<text x="47.1" y="86.2">DAC</text>
<text x="279.5" y="89.7">J6</text>
<text x="279.5" y="87.5">53398-1071</text>
<text x="10.2" y="96.1">J12</text>
<text x="12" y="98.6">132134-15</text>
<text x="166.5" y="106.5">DET_BIAS</text>
<text x="216" y="107.8">53261-0871</text>
<text x="17.9" y="108.8">J13</text>
<text x="216" y="112.6">J8</text>
<text x="216" y="115.1">53261-0871</text>
<text x="17.9" y="129.4">0533980471</text>
<text x="279.5" y="128.1">53398-1071</text>
<text x="149.9" y="133.2">OSC_SUP</text>
<text x="5.2" y="139.3">J7</text>
<text x="5.2" y="177.6">53398-1071</text>
</g>
<g font-size="2.3" fill="#004040">
<text x="176.6" y="9.5">DC2</text>
<text x="71.2" y="22.2">DC1</text>
<text x="175.3" y="29.8">DC3</text>
<text x="47.1" y="59">DC6</text>
<text x="123.3" y="57.7">DC4</text>
<text x="166.5" y="89.5">DC5</text>
<text x="149.9" y="114.9">DC7</text>
</g>
<g font-size="2.3">
<text x="19.6" y="13.5">1</text>
<text x="19.6" y="16">2</text>
<text x="275.2" y="13.5">10</text>
<text x="276.4" y="16">9</text>
<text x="19.6" y="18.5">3</text>
<text x="19.6" y="21.1">4</text>
<text x="19.6" y="23.6">5</text>
<text x="276.4" y="23.6">6</text>
<text x="276.4" y="21.1">7</text>
<text x="276.4" y="18.5">8</text>
<text x="19.6" y="26.2">6</text>
<text x="19.6" y="28.7">7</text>
<text x="276.4" y="28.7">4</text>
<text x="276.4" y="26.2">5</text>
<text x="19.6" y="31.2">8</text>
<text x="276.4" y="33.8">2</text>
<text x="276.4" y="31.2">3</text>
<text x="276.4" y="36.3">1</text>
<text x="275.2" y="55.4">10</text>
<text x="276.4" y="57.9">9</text>
<text x="192.6" y="64.3">3</text>
<text x="192.6" y="61.7">4</text>
<text x="276.4" y="65.5">6</text>
<text x="276.4" y="63">7</text>
<text x="276.4" y="60.5">8</text>
<text x="192.6" y="69.3">1</text>
<text x="192.6" y="66.8">2</text>
<text x="276.4" y="70.6">4</text>
<text x="276.4" y="68.1">5</text>
<text x="276.4" y="75.7">2</text>
<text x="276.4" y="73.2">3</text>
<text x="212.9" y="83.3">7</text>
<text x="212.9" y="80.8">8</text>
<text x="276.4" y="78.2">1</text>
<text x="212.9" y="88.4">5</text>
<text x="212.9" y="85.9">6</text>
<text x="212.9" y="93.5">3</text>
<text x="212.9" y="90.9">4</text>
<text x="212.9" y="98.6">1</text>
<text x="212.9" y="96">2</text>
<text x="275.2" y="96">10</text>
<text x="276.4" y="98.6">9</text>
<text x="276.4" y="101.1">8</text>
<text x="276.4" y="106.2">6</text>
<text x="276.4" y="103.6">7</text>
<text x="4.6" y="112.3" transform="rotate(-90 4.6 112.3)">2</text>
<text x="7.2" y="112.3" transform="rotate(-90 7.2 112.3)">3</text>
<text x="9.7" y="112.3" transform="rotate(-90 9.7 112.3)">4</text>
<text x="12.2" y="112.3" transform="rotate(-90 12.2 112.3)">5</text>
<text x="276.4" y="113.8">3</text>
<text x="276.4" y="111.3">4</text>
<text x="276.4" y="108.7">5</text>
<text x="27.3" y="115.1">1</text>
<text x="27.3" y="117.6">2</text>
<text x="212.9" y="118.9">8</text>
<text x="276.4" y="118.9">1</text>
<text x="276.4" y="116.3">2</text>
<text x="27.3" y="120.1">3</text>
<text x="27.3" y="122.7">4</text>
<text x="212.9" y="124">6</text>
<text x="212.9" y="121.4">7</text>
<text x="212.9" y="131.6">3</text>
<text x="212.9" y="129">4</text>
<text x="212.9" y="126.5">5</text>
<text x="212.9" y="136.7">1</text>
<text x="212.9" y="134.1">2</text>
<text x="14.6" y="145.5">1</text>
<text x="14.6" y="148.1">2</text>
<text x="14.6" y="150.6">3</text>
<text x="14.6" y="153.2">4</text>
<text x="14.6" y="155.7">5</text>
<text x="14.6" y="158.2">6</text>
<text x="14.6" y="160.8">7</text>
<text x="14.6" y="165.9">9</text>
<text x="14.6" y="163.3">8</text>
<text x="14.6" y="168.4">10</text>
<text x="118.2" y="171">Description</text>
<text x="201" y="181.7">Document Number</text>
<text x="226.4" y="181.7">Rev.</text>
<text x="226.4" y="185.3">D1</text>
<text x="236.6" y="181.7">Product Name</text>
<text x="117.4" y="190.1">Performed</text>
<text x="133.7" y="190.1">T.B.</text>
<text x="165.4" y="190.1">14/1/2016</text>
<text x="201" y="189.6">Product Description</text>
<text x="275.7" y="189.6">Page Size</text>
<text x="116.7" y="195.2">Checked by</text>
<text x="133.4" y="195.2">N.S.</text>
<text x="165.4" y="195.2">14/1/2016</text>
<text x="116.4" y="200.2">Approved by</text>
<text x="133.4" y="200.2">T.B.</text>
<text x="165.4" y="200.2">14/1/2016</text>
<text x="202" y="203.3">File Name</text>
<text x="120" y="205.3">Q.M.</text>
</g>
<g font-size="2.3" fill="#f00">
<text x="29.8" y="13.5">28V_IN</text>
<text x="159.3" y="16">5P5V</text>
<text x="229.4" y="13.5">PA_VD3</text>
<text x="262.2" y="13.5">PA_VD3</text>
<text x="262.2" y="16">PA_VD3</text>
<text x="158.1" y="18.6">VG3_CONT</text>
<text x="158.1" y="21.1">RX_TX</text>
<text x="229.4" y="18.6">PA_VG3</text>
<text x="230.5" y="21.1">VG3_MON</text>
<text x="260.9" y="18.6">PA_VD12</text>
<text x="260.9" y="21.1">PA_VD12</text>
<text x="262.2" y="23.7">PA_VG3</text>
<text x="125" y="28.7">5P5V</text>
<text x="126.3" y="26.2">7V</text>
<text x="260.9" y="26.2">PA_VG12</text>
<text x="262.2" y="28.7">VG3_MON</text>
<text x="160.6" y="35.1">7V</text>
<text x="227.9" y="33.8">PA_VD12</text>
<text x="258.9" y="31.3">VG12_MON</text>
<text x="158.1" y="40.2">VG12_CONT</text>
<text x="159.3" y="37.6">5P5V</text>
<text x="227.2" y="38.9">VG12_MON</text>
<text x="227.9" y="36.4">PA_VG12</text>
<text x="142.8" y="42.7">POKN_7V</text>
<text x="158.1" y="45.3">RX_TX</text>
<text x="248.2" y="55.4">5P5V</text>
<text x="94.6" y="64.3">VG3_CONT</text>
<text x="114.9" y="61.8">5P5V</text>
<text x="249.5" y="60.5">UP_SYNTH_DATA</text>
<text x="249.5" y="63">UP_SYNTH_CLK</text>
<text x="249.5" y="65.6">UP_SYNTH_LE</text>
<text x="38.7" y="69.4">5P5V</text>
<text x="94.6" y="66.8">VG12_CONT</text>
<text x="95.8" y="69.4">UP_GAIN_CONT</text>
<text x="95.8" y="71.9">OCXO_REF_CNTRL</text>
<text x="249.5" y="68.1">UP_SYNTH_LD</text>
<text x="249.5" y="70.7">UP_SYNTH_CE</text>
<text x="249.5" y="75.7">UP_TMP_SNS</text>
<text x="250.8" y="73.2">UP_GAIN_CONT</text>
<text x="184.7" y="80.8">FWD_PWR1</text>
<text x="184.7" y="83.4">FWD_PWR2</text>
<text x="184.7" y="85.9">FWD_IN_PWR</text>
<text x="184.7" y="88.4">REV_PWR</text>
<text x="27.3" y="94.8">5P5V</text>
<text x="58" y="92.2" transform="rotate(-90 58 92.2)">RX_TX</text>
<text x="160.4" y="93.5">5P5V</text>
<text x="184.7" y="91">PA_TMP</text>
<text x="248.2" y="96.1">5P5V</text>
<text x="249.5" y="101.1">DOWN_SYNTH_DATA</text>
<text x="112.3" y="103.7">UP_SYNTH_DATA</text>
<text x="112.3" y="106.2">UP_SYNTH_CLK</text>
<text x="249.5" y="103.7">DOWN_SYNTH_CLK</text>
<text x="249.5" y="106.2">DOWN_SYNTH_LE</text>
<text x="112.3" y="113.8">UP_SYNTH_CE</text>
<text x="112.3" y="108.8">UP_SYNTH_LE</text>
<text x="112.3" y="111.3">UP_SYNTH_LD</text>
<text x="249.5" y="111.3">DOWN_SYNTH_CE</text>
<text x="249.5" y="108.8">DOWN_SYNTH_LD</text>
<text x="112.3" y="116.4">UP_TMP_SNS</text>
<text x="143.8" y="118.9">5P5V</text>
<text x="249.5" y="116.4">DOWN_TMP_SNS</text>
<text x="109.8" y="124">DOWN_SYNTH_DATA</text>
<text x="111.3" y="126.5">DOWN_SYNTH_CLK</text>
<text x="112.3" y="129.1">DOWN_SYNTH_LE</text>
<text x="112.3" y="131.6">DOWN_SYNTH_LD</text>
<text x="112.3" y="134.2">DOWN_SYNTH_CE</text>
<text x="112.3" y="136.7">DOWN_TMP_SNS</text>
<text x="184.7" y="136.7">OCXO_REF_CNTRL</text>
<text x="112.3" y="144.3">FWD_PWR1</text>
<text x="112.3" y="146.9">FWD_PWR2</text>
<text x="112.3" y="149.4">FWD_IN_PWR</text>
<text x="112.3" y="151.9">REV_PWR</text>
<text x="112.3" y="154.5">PA_TMP</text>
<text x="113.6" y="160.8">28V_IN</text>
<text x="113.6" y="163.4">7V</text>
</g>
<g font-size="2.3" fill="#004080">
<text x="179.7" y="15.1">28V_IN</text>
<text x="179.7" y="17.6">5P5V</text>
<text x="215.6" y="15.1">PA_VD3</text>
<text x="217.9" y="17.6">POKN</text>
<text x="179.7" y="20.2">VG3_CONT</text>
<text x="179.7" y="22.7">RX_TX</text>
<text x="213.2" y="22.7">VG3_MON</text>
<text x="215.5" y="20.2">PA_VG3</text>
<text x="74.2" y="27.8">28V_IN</text>
<text x="116.2" y="27.8">7V</text>
<text x="113.4" y="30.3">5P5V</text>
<text x="213.1" y="35.4">PA_VD12</text>
<text x="178.4" y="36.7">7V_IN</text>
<text x="178.4" y="39.2">5P5V</text>
<text x="178.4" y="41.7">VG12_CONT</text>
<text x="210.6" y="40.5">VG12_MON</text>
<text x="212.9" y="37.9">PA_VG12</text>
<text x="108.4" y="44.3">POKN_7V</text>
<text x="178.4" y="44.3">POKN_7V</text>
<text x="178.4" y="46.8">RX_TX</text>
<text x="77.4" y="65.9">VG3_CONT</text>
<text x="126.3" y="63.3">5P5V</text>
<text x="155.3" y="63.3">LNA_SUP_5V</text>
<text x="158.8" y="65.9">LNA_BIAS</text>
<text x="50.1" y="71">5P5V_IN</text>
<text x="73.6" y="71">UP_GAI_CONT</text>
<text x="76.2" y="68.4">VG12_CONT</text>
<text x="152.5" y="68.4">LNA_SUP_3P3V</text>
<text x="68.3" y="73.5">OCXO_REF_CNTRL</text>
<text x="62.1" y="79.5" transform="rotate(-90 62.1 79.5)">TXRX</text>
<text x="64.6" y="79.5" transform="rotate(-90 64.6 79.5)">DAC_DATA</text>
<text x="67.2" y="79.5" transform="rotate(-90 67.2 79.5)">DAC_CLK</text>
<text x="69.7" y="79.5" transform="rotate(-90 69.7 79.5)">DAC_SYNC</text>
<text x="169.5" y="95.1">5P5V</text>
<text x="180.3" y="95.1">DET_SUP_3P3V</text>
<text x="38.7" y="96.4">5P5V</text>
<text x="183.1" y="97.6">DET_SUP_5V</text>
<text x="38.7" y="105.2">CPLD_CLK</text>
<text x="59.6" y="103.2" transform="rotate(-90 59.6 103.2)">RX_TX</text>
<text x="64.6" y="108" transform="rotate(-90 64.6 108)">DAC_DATA</text>
<text x="67.2" y="106.3" transform="rotate(-90 67.2 106.3)">DAC_CLK</text>
<text x="72.3" y="108" transform="rotate(-90 72.3 108)">DAC_LDAC</text>
<text x="88.4" y="105.2">UP_SYNT_DATA</text>
<text x="90" y="107.8">UP_SYNT_CLK</text>
<text x="62.1" y="108.1" transform="rotate(-90 62.1 108.1)">TX_RX_INT</text>
<text x="69.7" y="108.2" transform="rotate(-90 69.7 108.2)">DAC_SYNC</text>
<text x="91.6" y="112.9">UP_SYNT_LD</text>
<text x="91.7" y="110.3">UP_SYNT_LE</text>
<text x="38.7" y="119.2">PPS_OUTN</text>
<text x="38.7" y="116.7">PPS_OUTP</text>
<text x="91.3" y="115.4">UP_SYNT_CE</text>
<text x="95.5" y="117.9">UP_TEMP</text>
<text x="38.7" y="121.8">PPS_INN</text>
<text x="38.7" y="124.3">PPS_INP</text>
<text x="84.2" y="125.6">DOWN_SYNT_DATA</text>
<text x="153" y="120.5">5P5V</text>
<text x="163.4" y="120.5">3P3_REFCLK_SUP</text>
<text x="165.3" y="123">3P3_REFCLK_LP</text>
<text x="85.8" y="128.1">DOWN_SYNT_CLK</text>
<text x="87.5" y="130.6">DOWN_SYNT_LE</text>
<text x="87.1" y="135.7">DOWN_SYNT_CE</text>
<text x="87.4" y="133.2">DOWN_SYNT_LD</text>
<text x="91.3" y="138.3">DOWN_TEMP</text>
<text x="38.7" y="147.2">RS422_RXP</text>
<text x="38.7" y="149.7">RS422_RXN</text>
<text x="98.3" y="145.9">FFWR1</text>
<text x="98.3" y="148.4">FFWR2</text>
<text x="38.7" y="152.2">RS422_TXN</text>
<text x="38.7" y="154.8">RS422_TXP</text>
<text x="95.1" y="151">RF_INDET</text>
<text x="99.9" y="153.5">RREV</text>
<text x="38.7" y="157.3">DISC_TXN</text>
<text x="38.7" y="159.9">DISC_TXP</text>
<text x="95.6" y="156">PA_TEMP</text>
<text x="38.7" y="167.5">RST</text>
<text x="38.7" y="162.4">TXRX_RXP</text>
<text x="38.7" y="164.9">TXRX_RXN</text>
<text x="92.9" y="164.9">P7V_SENSE</text>
<text x="96.2" y="162.4">28V_SNS</text>
</g>
<g font-size="2.3" fill="#f0f">
<text x="35.6" y="90.8">MCU1</text>
<text x="35.6" y="173.8">MCU</text>
</g>
<g font-size="1.8">
<text x="31.8" y="1.9">5</text>
<text x="90.1" y="1.9">4</text>
<text x="148.5" y="1.9">3</text>
<text x="206.9" y="1.9">2</text>
<text x="265.3" y="1.9">1</text>
<text x=".7" y="29.8">D</text>
<text x="295.1" y="29.8">D</text>
<text x=".7" y="80.9">C</text>
<text x="295.1" y="80.9">C</text>
<text x=".7" y="132.1">B</text>
<text x="295.1" y="132.1">B</text>
<text x=".7" y="183.3">A</text>
<text x="295.1" y="183.3">A</text>
<text x="31.8" y="209.2">5</text>
<text x="90.1" y="209.2">4</text>
<text x="148.5" y="209.2">3</text>
<text x="206.9" y="209.2">2</text>
<text x="265.3" y="209.2">1</text>
</g>
</svg>
